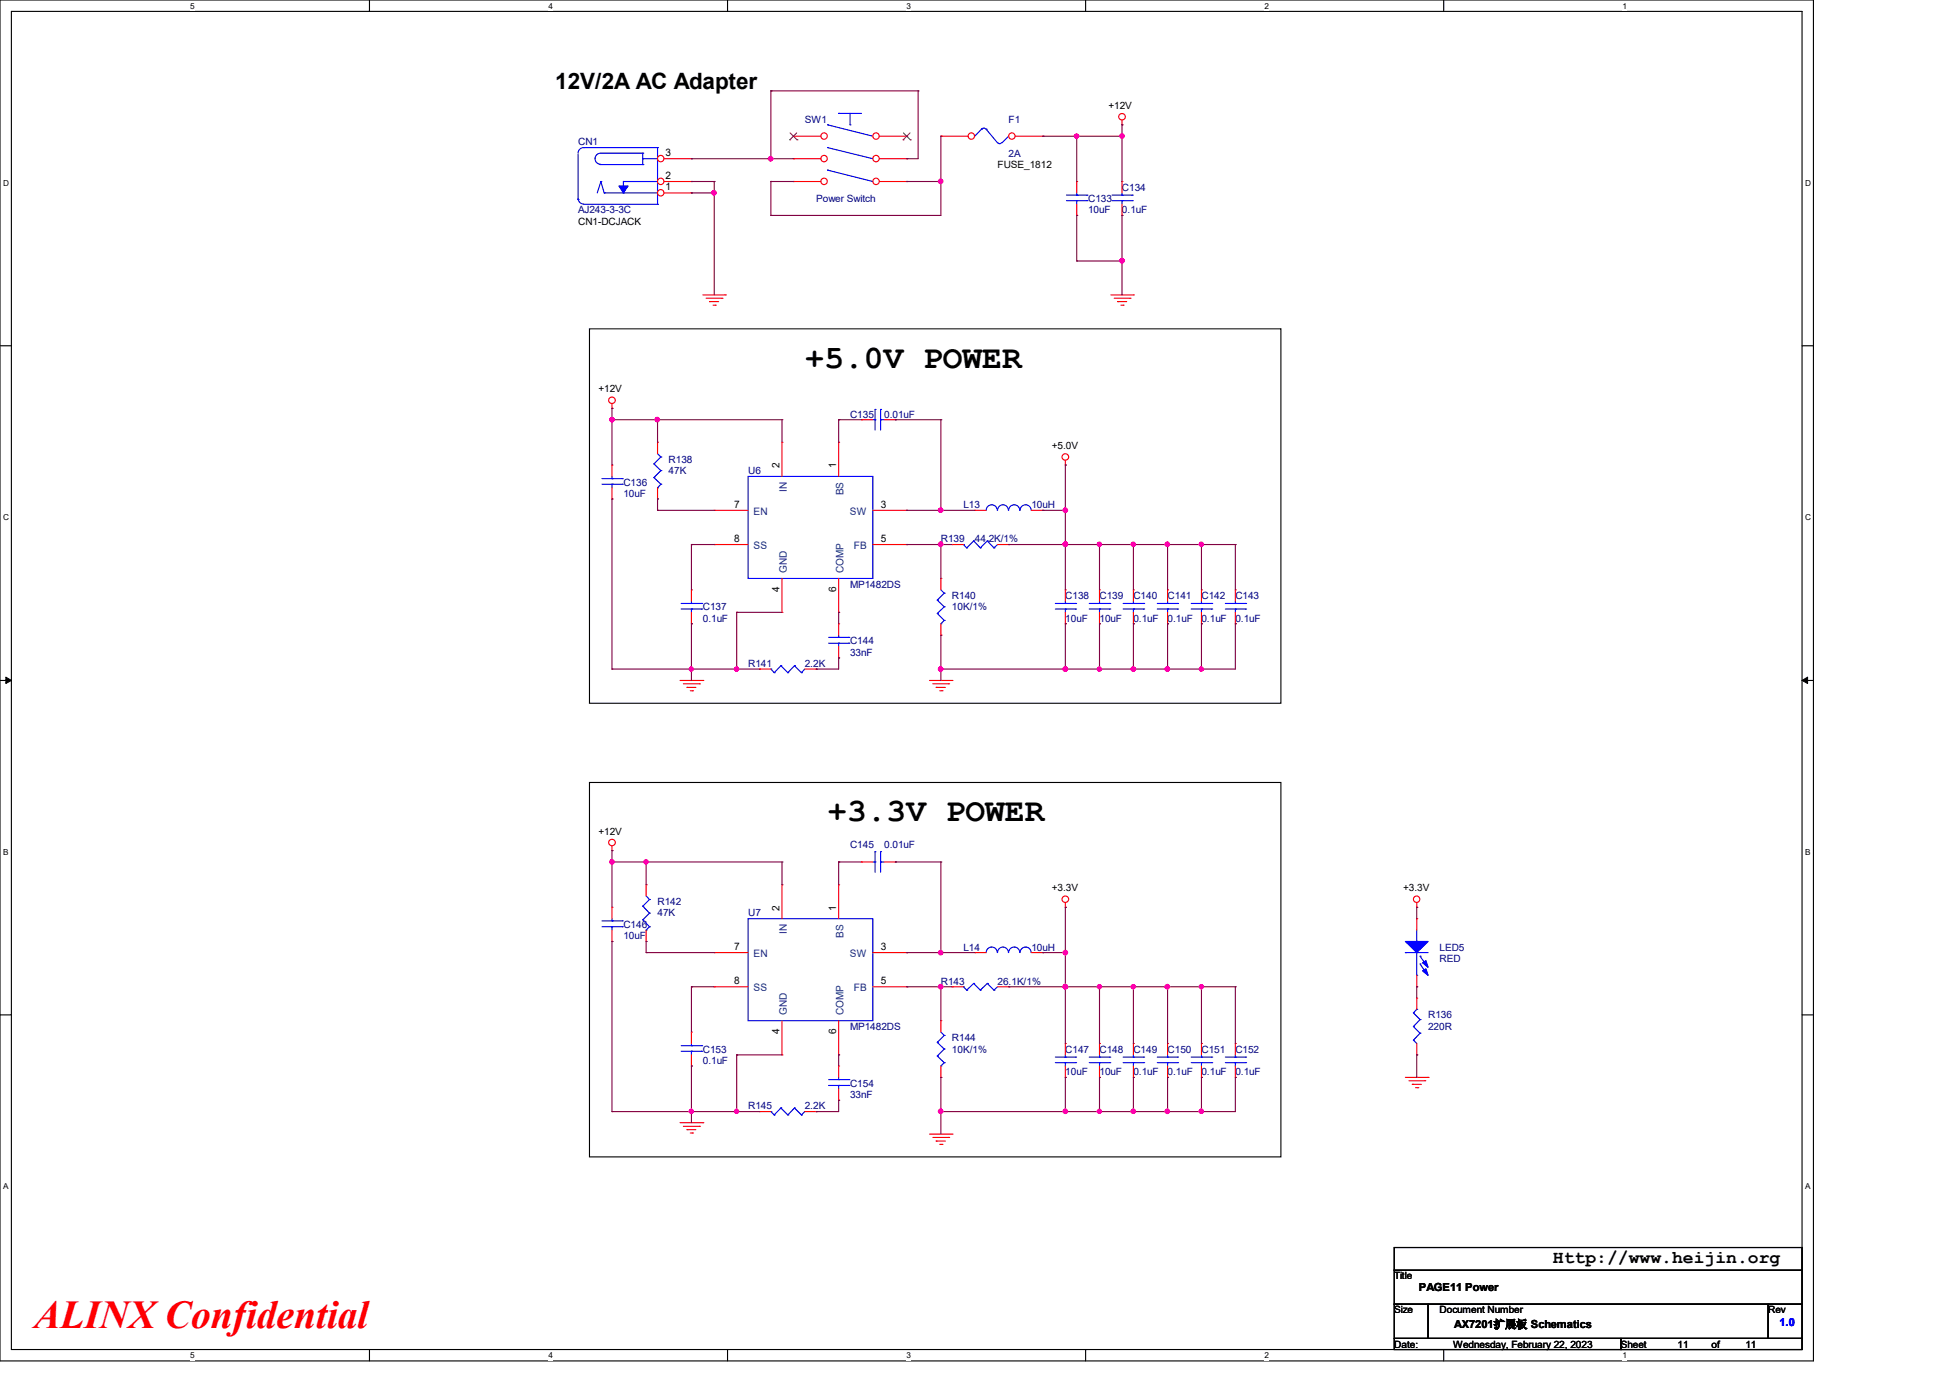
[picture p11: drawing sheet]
<svg xmlns="http://www.w3.org/2000/svg" width="297mm" height="210mm" viewBox="0 0 297 210" stroke-linecap="round" stroke-linejoin="round" font-family="sans-serif">
<path d="M0 0h276.4v207.3h-276.4zM1.7 1.7h272.9v203.8h-272.9z" fill="none" stroke="#000" stroke-width=".17"/>
<g fill="#fff">
<path d="M29 .2h.7v1.4h-.7z"/>
<path d="M29 205.7h.7v1.4h-.7z"/>
</g>
<path d="M56.3 0v1.7M56.3 205.5v1.8" fill="none" stroke="#000" stroke-width=".17"/>
<g fill="#fff">
<path d="M83.6 .2h.6v1.4h-.6z"/>
<path d="M83.6 205.7h.6v1.4h-.6z"/>
</g>
<path d="M110.9 0v1.7M110.9 205.5v1.8" fill="none" stroke="#000" stroke-width=".17"/>
<g fill="#fff">
<path d="M138.1 .2h.7v1.4h-.7z"/>
<path d="M138.1 205.7h.7v1.4h-.7z"/>
</g>
<path d="M165.4 0v1.7M165.4 205.5v1.8" fill="none" stroke="#000" stroke-width=".17"/>
<g fill="#fff">
<path d="M192.7 .2h.7v1.4h-.7z"/>
<path d="M192.7 205.7h.7v1.4h-.7z"/>
</g>
<path d="M220 0v1.7M220 205.5v1.8" fill="none" stroke="#000" stroke-width=".17"/>
<g fill="#fff">
<path d="M247.3 .2h.6v1.4h-.6z"/>
<path d="M247.3 205.7h.6v1.4h-.6z"/>
<path d="M.5 27.2h.9v1.4h-.9z"/>
<path d="M275.1 27.2h.9v1.4h-.9z"/>
<path d="M.5 78.1h.9v1.4h-.9z"/>
<path d="M275.1 78.1h.9v1.4h-.9z"/>
</g>
<path d="M0 52.7h1.7M274.6 52.7h1.8" fill="none" stroke="#000" stroke-width=".17"/>
<g fill="#fff">
<path d="M.5 129.1h.8v1.4h-.8z"/>
<path d="M275.1 129.1h.8v1.4h-.8z"/>
</g>
<path d="M0 103.6h1.7M274.6 103.6h1.8" fill="none" stroke="#000" stroke-width=".17"/>
<path d="M.9 103.1l.8 .5-.8 .5zM274.6 103.6l.9-.5v1z" fill="#000" stroke="#000" stroke-width=".15"/>
<g fill="#fff">
<path d="M.5 180h.8v1.4h-.8z"/>
<path d="M275.1 180h.8v1.4h-.8z"/>
</g>
<path d="M89.8 50.1h105.4v57h-105.4zM89.8 119.2h105.4v57h-105.4zM0 154.6h1.7M274.6 154.6h1.8M212.5 190h62.1v3.5h-62.1zM212.5 193.5h62.1v5.1h-62.1zM212.5 198.6h5.1v5.2h-5.1zM217.6 198.6h51.9v5.2h-51.9zM269.5 198.6h5.1v5.2h-5.1zM212.5 203.8h34.5v1.7h-34.5zM247 203.8h27.6v1.7h-27.6z" fill="none" stroke="#000" stroke-width=".17"/>
<g fill="none" stroke="#f00" stroke-width=".17">
<path d="M171 19h.1M171 18.3v.7M171 27.6h.1M171 32.8h.1M171 27.6v1.8M171 31.1v1.7M107.1 44.9h3.4M107.6 45.4h2.4M108.1 45.9h.1M108.1 45.9h1.4M108.7 46.5h.3M109 46.5h.1"/>
<path d="M110 45.4h.1M110.5 44.9h.1M169.3 44.9h3.4M169.8 45.4h2.4M170.3 45.9h.1M170.3 45.9h1.4M170.8 46.5h.4M171.2 46.5h.1M172.2 45.4h.1M172.7 44.9h.1M93.3 62.2h.1M93.3 61.5v.7"/>
<path d="M131.3 63.9h.1M131.3 63.9h1.7M134.7 63.9h1.7M136.4 63.9h.1M162.3 70.8h.1M162.3 70.1v.7M143.4 88.1h.1M143.4 96.7h.1M143.4 88.1v1.7M143.4 95v1.7M145.1 82.9h.1M145.1 82.9h1.7"/>
<path d="M152 82.9h1.7M153.7 82.9h.1M177.9 89.8h.1M177.9 95h.1M177.9 89.8v1.8M177.9 93.3v1.7M103.6 103.6h3.5M104.1 104.1h2.5M104.7 104.7h.1M104.7 104.7h1.3M105.2 105.2h.3M105.5 105.2h.1"/>
<path d="M106.6 104.1h.1M107.1 103.6h.1M141.6 103.6h3.5M142.2 104.1h2.4M142.7 104.7h.1M142.7 104.7h1.4M143.2 105.2h.4M143.6 105.2h.1M144.6 104.1h.1M145.1 103.6h.1M93.3 129.5h.1M93.3 128.9v.6"/>
<path d="M162.3 138.2h.1M162.3 137.5v.7M215.9 138.2h.1M215.9 139.9h.1M215.9 137.5v.7M215.9 139.9v1.7M105.4 157.2h.1M105.4 157.2v1.7M162.3 158.9h.1M162.3 158.9v1.8M188.3 158.9h.1M188.3 158.9v1.8"/>
<path d="M215.9 152h.1M215.9 150.3h.1M215.9 148.5v1.8M215.9 152v1.7M215.9 158.9v1.8M103.6 171h3.5M104.1 171.5h2.5M104.7 172h.1M104.7 172h1.3M105.2 172.6h.3M105.4 162.3h.1M105.4 160.7v1.6"/>
<path d="M105.5 172.6h.1M106.6 171.5h.1M107.1 171h.1M115.7 169.3h.1M115.7 169.3h1.8M122.6 169.3h1.8M124.4 169.3h.1M127.8 162.3h.1M127.8 167.6h.1M127.8 162.3v1.8M127.8 165.8v1.8M141.6 172.7h3.5"/>
<path d="M142.2 173.2h2.4M142.7 173.8h.1M142.7 173.8h1.4M143.2 174.3h.4M143.6 174.3h.1M144.6 173.2h.1M145.1 172.7h.1M162.3 164.1h.1M162.3 162.3v1.8M188.3 164.1h.1M188.3 162.3v1.8M214.2 164.1h3.4"/>
<path d="M214.7 164.6h2.4M215.2 165.1h.1M215.2 165.1h1.4M215.7 165.7h.4M215.9 160.7h.1M216.1 165.7h.1M217.1 164.6h.1M217.6 164.1h.1"/>
<circle cx="171" cy="17.8" r=".5"/>
<circle cx="93.3" cy="61" r=".5"/>
<circle cx="162.4" cy="69.6" r=".5"/>
<circle cx="93.3" cy="128.3" r=".5"/>
<circle cx="162.4" cy="136.9" r=".5"/>
<circle cx="215.9" cy="136.9" r=".49"/>
</g>
<g fill="none" stroke="#00f" stroke-width=".17">
<path d="M126.1 19h.1M126.1 19l6.9 1.7M127.8 17.3h.1M127.8 17.3h3.5M129.5 19h.1M129.5 17.3v1.7M126.1 25.9h.1M126.1 22.5h.1M126.1 25.9l6.9 1.7M126.1 22.5l6.9 1.7M169.5 30.6h3.1M169.5 29.7h3.1"/>
<path d="M171 29.7h.1M171 30.6h.1M171 29.4v.3M171 30.6v.5M172.6 30.6h.1M172.6 29.7h.1M133 63.9h.3M133.3 63.9h.1M133.3 62.4h.1M133.3 62.4v3.1M134.2 62.4h.1M134.2 63.9h.1"/>
<path d="M134.2 63.9h.5M134.2 62.4v3.1M142.8 91.4h.1M142.8 93.4h.1M142.8 91.4l1.1 1M142.8 93.4l1.1 1.1M143.4 95h.1M143.4 89.8l.5 .5M143.9 90.3h.1M143.9 92.4h.1M143.9 94.5h.1M143.9 90.3l-1.1 1.1"/>
<path d="M143.9 92.4l-1.1 1M143.9 94.5l-.5 .5M146.8 82.9h.1M146.8 82.9l.5 .5M147.3 83.4h.1M148.4 82.4h.1M148.4 82.4l1 1M148.4 82.4l-1.1 1M149.4 83.4h.1M150.5 82.4h.1M150.5 82.4l1 1M150.5 82.4l-1.1 1"/>
<path d="M151.5 83.4h.1M152 82.9l-.5 .5M176.4 92.8h3.1M176.4 91.9h3.1M177.9 91.9h.1M177.9 92.8h.1M177.9 91.6v.3M177.9 92.8v.5M179.5 92.8h.1M179.5 91.9h.1M103.8 159.3h3.1M105.4 159.3h.1"/>
<path d="M105.4 158.9v.4M106.9 159.3h.1M214.2 145.1h.1M214.2 145.1h3.4M215.4 158.4h.1M215.4 156.3h.1M215.4 154.3h.1M215.4 158.4l.5 .5M215.4 156.3l1 1.1M215.4 154.3l1 1M215.9 153.7h.1M215.9 143.4h.1"/>
<path d="M215.9 148.5h.1M215.9 153.7l-.5 .6M215.9 141.6v1.8M215.9 145.1v3.4M216.4 157.4h.1M216.4 155.3h.1M216.4 145.6h.1M216.4 146.8h.1M216.4 157.4l-1 1M216.4 155.3l-1 1M216.4 145.6l1.1 1.6M216.4 146.8l1.1 1.6"/>
<path d="M103.8 160.1h3.1M105.4 160.1h.1M105.4 160.1v.6M106.9 160.1h.1M117.5 169.3h.1M117.5 169.3l.5 .5M118 169.8h.1M119 168.7h.1M119 168.7l1.1 1.1M119 168.7l-1 1.1M120.1 169.8h.1M121.1 168.7h.1"/>
<path d="M121.1 168.7l1 1.1M121.1 168.7l-1 1.1M122.1 169.8h.1M122.6 169.3l-.5 .5M126.3 165.3h3.1M126.3 164.4h3.1M127.8 164.4h.1M127.8 165.3h.1M127.8 164.1v.3M127.8 165.3v.5M129.4 165.3h.1M129.4 164.4h.1"/>
<path d="M160.8 161.8h3.1M160.8 161h3.1M162.3 161h.1M162.3 161.8h.1M162.3 160.7v.3M162.3 161.8v.5M163.9 161.8h.1M163.9 161h.1M186.7 161.8h3.1M186.7 161h3.1M188.3 161h.1M188.3 161.8h.1"/>
<path d="M188.3 160.7v.3M188.3 161.8v.5M189.8 161.8h.1M189.8 161h.1"/>
</g>
<g fill="#00f" stroke="#00f" stroke-width=".17">
<path d="M214.2 143.4h3.4l-1.7 1.7z"/>
<path d="M216.8 146.6l.5-.3 .3 1z"/>
<path d="M216.8 147.9l.5-.4 .3 1z"/>
</g>
<circle cx="133.5" cy="20.7" r=".49" fill="#fff" stroke="#f00" stroke-width=".17"/>
<path d="M134 20.7h4.2M138.2 20.7h.1" fill="none" stroke="#f00" stroke-width=".17"/>
<path d="M137.6 21.3h.1M137.7 20.2l1 1.1M138.7 20.2l-1.1 1.1M138.7 21.3h.1" fill="none" stroke="#804000" stroke-width=".15"/>
<circle cx="125.6" cy="20.7" r=".49" fill="#fff" stroke="#f00" stroke-width=".17"/>
<path d="M120.9 20.7h.1M120.9 20.7h4.2" fill="none" stroke="#f00" stroke-width=".17"/>
<path d="M120.4 21.3h.1M120.4 20.2l1.1 1.1M121.4 20.2l-1 1.1M121.5 21.3h.1" fill="none" stroke="#804000" stroke-width=".15"/>
<circle cx="133.5" cy="24.2" r=".49" fill="#fff" stroke="#f00" stroke-width=".17"/>
<path d="M134 24.2h4.2M138.2 24.2h.1" fill="none" stroke="#f00" stroke-width=".17"/>
<circle cx="133.5" cy="27.6" r=".49" fill="#fff" stroke="#f00" stroke-width=".17"/>
<path d="M134 27.6h4.2M138.2 27.6h.1" fill="none" stroke="#f00" stroke-width=".17"/>
<circle cx="125.6" cy="24.2" r=".49" fill="#fff" stroke="#f00" stroke-width=".17"/>
<path d="M120.9 24.2h.1M120.9 24.2h4.2" fill="none" stroke="#f00" stroke-width=".17"/>
<circle cx="125.6" cy="27.6" r=".49" fill="#fff" stroke="#f00" stroke-width=".17"/>
<g fill="none" stroke="#f00" stroke-width=".17">
<path d="M120.9 27.6h.1M120.9 27.6h4.2M164.1 27.6h.1M164.1 32.8h.1M164.1 27.6v1.8M164.1 31.1v1.7M108.8 77.7h.1M108.8 77.7h5.2M119.2 67.4h.1M119.2 67.4v5.2M127.8 67.4h.1M127.8 67.4v5.2"/>
<path d="M133 77.7h5.2M138.2 77.7h.1M148.5 77.7h.1M148.5 77.7h1.8M157.2 77.7h1.7M158.9 77.7h.1M105.4 89.8h.1M105.4 95h.1M105.4 89.8v1.8M105.4 93.3v1.7M108.8 82.9h.1M108.8 82.9h5.2"/>
<path d="M119.2 93.3h.1M119.2 88.1v5.2M127.8 93.3h.1M127.8 95h.1M127.8 88.1v5.2M127.8 95v1.7M127.8 98.5v1.7M133 82.9h5.2M138.2 82.9h.1M162.3 89.8h.1M162.3 95h.1M162.3 89.8v1.8"/>
<path d="M162.3 93.3v1.7M167.6 89.8h.1M167.6 95h.1M167.6 89.8v1.8M167.6 93.3v1.7M172.7 89.8h.1M172.7 95h.1M172.7 89.8v1.8M172.7 93.3v1.7M183.1 89.8h.1M183.1 95h.1M183.1 89.8v1.8"/>
<path d="M183.1 93.3v1.7M188.3 89.8h.1M188.3 95h.1M188.3 89.8v1.8M188.3 93.3v1.7M115.7 101.9h.1M115.7 101.9h1.8M122.6 101.9h1.8M124.4 101.9h.1M127.8 100.2h.1M98.5 134.7h.1M98.5 134.7v1.7"/>
<path d="M119.2 134.7h.1M119.2 134.7v5.2M127.8 134.7h.1M127.8 134.7v5.2M131.3 131.3h.1M131.3 131.3h1.7M134.7 131.3h1.7M136.4 131.3h.1M98.5 143.4h.1M98.5 141.6v1.8M108.8 145.1h.1M108.8 150.3h.1"/>
<path d="M108.8 150.3h5.2M108.8 145.1h5.2M119.2 155.4v5.3M127.8 155.4v5.3M133 150.3h5.2M133 145.1h5.2M138.2 145.1h.1M138.2 150.3h.1M143.4 155.4h.1M143.4 155.4v1.8M145.1 150.3h.1M145.1 150.3h1.7"/>
<path d="M148.5 145.1h.1M148.5 145.1h1.8M152 150.3h1.7M153.7 150.3h.1M157.2 145.1h1.7M158.9 145.1h.1M167.6 158.9h.1M167.6 158.9v1.8M183.1 158.9h.1M183.1 158.9v1.8M119.2 160.7h.1M127.8 160.7h.1"/>
<path d="M143.4 164.1h.1M143.4 162.3v1.8M167.6 164.1h.1M167.6 162.3v1.8M183.1 164.1h.1M183.1 162.3v1.8"/>
</g>
<g fill="none" stroke="#00f" stroke-width=".17">
<path d="M88.1 30.4h.1M88.1 23.5v6.9M88.1 30.2a.85 .85 0 0 0 .9 .9M88.9 22.5a.83 .83 0 0 0-.8 .8M88.9 22.5h.1M88.9 31.1h11.3M88.9 22.5h11.3M91.4 25.1h6.6M91.6 27.6h.1M91.6 27.6l-.6 1.8M91.6 27.6l.5 1.8M92.1 29.4h.1"/>
<path d="M92.1 29.4h8.1M95 27.6h.1M95 29.4h.1M95 27.6h5.2M95 27.6v1.8M98 23.3h-6.4a.85 .85 0 0 0-.9 .9 .85 .85 0 0 0 .9 .8M98 23.3h.1M98 25.1h.1M98 24.2h.1M98 23.3v1.8M98 24.2h2.2M100.2 29.4h.1"/>
<path d="M100.2 31.1h.1M100.2 22.5h.1M100.2 22.5v8.6M162.5 30.6h3.2M162.5 29.7h3.2M164.1 29.7h.1M164.1 30.6h.1M164.1 29.4v.3M164.1 30.6v.5M165.7 30.6h.1M165.7 29.7h.1M114 72.6h19v15.5h-19z"/>
<path d="M150.3 77.7a.85 .85 0 0 1 .8-.8 .85 .85 0 0 1 .9 .8M152 77.7a.83 .83 0 0 1 .8-.8 .83 .83 0 0 1 .9 .8M153.7 77.7a.85 .85 0 0 1 .9-.8 .85 .85 0 0 1 .8 .8M155.4 77.7a.85 .85 0 0 1 .9-.8 .85 .85 0 0 1 .8 .8M103.8 92.8h3.1M103.8 91.9h3.1M105.4 91.9h.1M105.4 92.8h.1M105.4 91.6v.3M105.4 92.8v.5M106.9 92.8h.1M106.9 91.9h.1"/>
<path d="M126.3 98h3.1M126.3 97.1h3.1M127.8 97.1h.1M127.8 98h.1M127.8 96.7v.4M127.8 98v.5M129.4 98h.1M129.4 97.1h.1M160.8 92.8h3.1M160.8 91.9h3.1M162.3 91.9h.1M162.3 92.8h.1"/>
<path d="M162.3 91.6v.3M162.3 92.8v.5M163.9 92.8h.1M163.9 91.9h.1M166 92.8h3.1M166 91.9h3.1M167.6 91.9h.1M167.6 92.8h.1M167.6 91.6v.3M167.6 92.8v.5M169.1 92.8h.1M169.1 91.9h.1"/>
<path d="M171.2 92.8h3.1M171.2 91.9h3.1M172.7 91.9h.1M172.7 92.8h.1M172.7 91.6v.3M172.7 92.8v.5M174.3 92.8h.1M174.3 91.9h.1M181.5 92.8h3.2M181.5 91.9h3.2M183.1 91.9h.1M183.1 92.8h.1"/>
<path d="M183.1 91.6v.3M183.1 92.8v.5M184.7 92.8h.1M184.7 91.9h.1M186.7 92.8h3.1M186.7 91.9h3.1M188.3 91.9h.1M188.3 92.8h.1M188.3 91.6v.3M188.3 92.8v.5M189.8 92.8h.1M189.8 91.9h.1"/>
<path d="M117.5 101.9h.1M117.5 101.9l.5 .5M118 102.4h.1M119 101.4h.1M119 101.4l1.1 1M119 101.4l-1 1M120.1 102.4h.1M121.1 101.4h.1M121.1 101.4l1 1M121.1 101.4l-1 1M122.1 102.4h.1M122.6 101.9l-.5 .5"/>
<path d="M98 138h.1M98 138l1 1.1M98.5 136.4l.5 .6M99 137h.1M99 139.1h.1M99 137l-1 1M99 139.1l-1 1M114 139.9h19v15.5h-19zM133 131.3h.3M133.3 131.3h.1M133.3 129.7h.1M133.3 129.7v3.1"/>
<path d="M134.2 129.7h.1M134.2 131.3h.1M134.2 131.3h.5M134.2 129.7v3.1M98 140.1h.1M98 140.1l1 1M98.5 141.6h.1M99 141.1h.1M99 141.1l-.5 .5M142.8 158.7h.1M142.8 158.7l1.1 1.1M143.4 157.2l.5 .5"/>
<path d="M143.9 157.7h.1M143.9 159.8h.1M143.9 157.7l-1.1 1M143.9 159.8l-1.1 1M146.8 150.3h.1M146.8 150.3l.5 .5M147.3 150.8h.1M148.4 149.8h.1M148.4 149.8l1 1M148.4 149.8l-1.1 1M149.4 150.8h.1M150.3 145.1a.85 .85 0 0 1 .8-.9 .85 .85 0 0 1 .9 .9"/>
<path d="M150.5 149.8h.1M150.5 149.8l1 1M150.5 149.8l-1.1 1M151.5 150.8h.1M152 145.1a.83 .83 0 0 1 .8-.9 .83 .83 0 0 1 .9 .9M152 150.3l-.5 .5M153.7 145.1a.85 .85 0 0 1 .9-.9 .85 .85 0 0 1 .8 .9M155.4 145.1a.85 .85 0 0 1 .9-.9 .85 .85 0 0 1 .8 .9M142.8 160.8h.1M142.8 160.8l1.1 1M143.4 162.3h.1M143.9 161.8h.1"/>
<path d="M143.9 161.8l-.5 .5M166 161.8h3.1M166 161h3.1M167.6 161h.1M167.6 161.8h.1M167.6 160.7v.3M167.6 161.8v.5M169.1 161.8h.1M169.1 161h.1M181.5 161.8h3.2M181.5 161h3.2M183.1 161h.1"/>
<path d="M183.1 161.8h.1M183.1 160.7v.3M183.1 161.8v.5M184.7 161.8h.1M184.7 161h.1"/>
</g>
<path d="M94.3 28.3h1.4l-.7 1.1z" fill-rule="evenodd" fill="#00f" stroke="#00f" stroke-width=".17"/>
<circle cx="100.7" cy="29.4" r=".49" fill="#fff" stroke="#f00" stroke-width=".17"/>
<path d="M101.2 29.4h4.2M105.4 29.4h.1" fill="none" stroke="#f00" stroke-width=".17"/>
<circle cx="100.7" cy="24.2" r=".49" fill="#fff" stroke="#f00" stroke-width=".17"/>
<path d="M101.2 24.2h4.2M105.4 24.2h.1" fill="none" stroke="#f00" stroke-width=".17"/>
<circle cx="100.7" cy="27.6" r=".49" fill="#fff" stroke="#f00" stroke-width=".17"/>
<g fill="none" stroke="#f00" stroke-width=".17">
<path d="M101.2 27.6h4.2M105.4 27.6h.1M93.3 70.8h.1M93.3 76h.1M93.3 70.8v1.8M93.3 74.3v1.7M93.3 138.2h.1M93.3 138.2v1.7M93.3 143.4h.1M93.3 141.6v1.8M172.7 158.9h.1M172.7 158.9v1.8"/>
<path d="M172.7 164.1h.1M172.7 162.3v1.8"/>
</g>
<g fill="none" stroke="#00f" stroke-width=".17">
<path d="M149.5 19.7l.4-.2 .4 .2M149.6 19.7h.1M149.6 19.7l-1.1 1M150.3 19.7h.1M150.3 19.7l1.7 2.1M152.6 21.7l-.2 .2-.3-.2M153.7 20.7h.1M153.7 20.7l-1 1.1M91.7 73.7h3.1M91.7 72.9h3.1M93.3 72.9h.1M93.3 73.7h.1"/>
<path d="M93.3 72.6v.3M93.3 73.7v.6M94.8 73.7h.1M94.8 72.9h.1M93.3 139.9v.4M91.7 141.1h3.1M91.7 140.3h3.1M93.3 140.3h.1M93.3 141.1h.1M93.3 141.1v.5M94.8 141.1h.1M94.8 140.3h.1"/>
<path d="M171.2 161.8h3.1M171.2 161h3.1M172.7 161h.1M172.7 161.8h.1M172.7 160.7v.3M172.7 161.8v.5M174.3 161.8h.1M174.3 161h.1"/>
</g>
<circle cx="148" cy="20.7" r=".49" fill="#fff" stroke="#f00" stroke-width=".17"/>
<path d="M143.4 20.7h.1M143.4 20.7h4.1" fill="none" stroke="#f00" stroke-width=".17"/>
<circle cx="154.2" cy="20.7" r=".49" fill="#fff" stroke="#f00" stroke-width=".17"/>
<path d="M154.7 20.7h4.2M158.9 20.7h.1M100.2 67.4h.1M100.2 76h.1M100.2 67.4v1.7M100.2 74.3v1.7M177.9 158.9h.1M177.9 158.9v1.8M177.9 164.1h.1M177.9 162.3v1.8" fill="none" stroke="#f00" stroke-width=".17"/>
<g fill="none" stroke="#00f" stroke-width=".17">
<path d="M99.7 70.7h.1M99.7 72.7h.1M99.7 70.7l1 1M99.7 72.7l1 1M100.2 74.3h.1M100.2 69.1l.5 .5M100.7 69.6h.1M100.7 71.7h.1M100.7 73.7h.1M100.7 69.6l-1 1.1M100.7 71.7l-1 1M100.7 73.7l-.5 .6"/>
<path d="M176.4 161.8h3.1M176.4 161h3.1M177.9 161h.1M177.9 161.8h.1M177.9 160.7v.3M177.9 161.8v.5M179.5 161.8h.1M179.5 161h.1"/>
</g>
<g fill="none" stroke="#800040" stroke-width=".17">
<path d="M117.5 13.8h.1M117.5 13.8h22.4M117.5 13.8v10.4M139.9 13.8h.1M139.9 13.8v10.4h-1.7M171 19h.1M171 19v8.6M105.4 29.4h.1M105.4 27.6h.1M105.4 24.2h.1M105.4 24.2h15.5M105.4 29.4h3.4"/>
<path d="M105.4 27.6h3.4M108.8 27.6h.1M108.8 29.4h.1M108.8 27.6v17.3M117.5 24.2h.1M117.5 27.6h.1M117.5 32.8h.1M117.5 27.6h3.4M117.5 27.6v5.2M138.2 24.2h.1M138.2 27.6h.1M138.2 27.6h5.2"/>
<path d="M143.4 27.6h.1M143.4 20.7h.1M143.4 20.7v12.1h-25.9M158.9 20.7h.1M158.9 20.7h12.1M164.1 20.7h.1M164.1 32.8h.1M164.1 39.8h.1M164.1 20.7v6.9M164.1 32.8v7M164.1 39.8h6.9M171 39.8h.1"/>
<path d="M171 20.7h.1M171 32.8h.1M171 32.8v12.1M93.3 62.2h.1M93.3 63.9h.1M93.3 76h.1M93.3 62.2v8.6M93.3 76v25.9M93.3 63.9h25.9M100.2 63.9h.1M100.2 76h.1M100.2 77.7h.1"/>
<path d="M100.2 77.7h8.6M100.2 63.9v3.5M100.2 76v1.7M119.2 63.9h.1M119.2 63.9v3.5M127.8 63.9h.1M127.8 63.9v3.5M127.8 63.9h3.5M136.4 63.9h.1M136.4 63.9h7M138.2 77.7h.1M138.2 77.7h10.3"/>
<path d="M143.4 77.7h.1M143.4 63.9h.1M143.4 63.9v13.8M158.9 77.7h.1M158.9 77.7h3.4M162.3 77.7h.1M162.3 70.8h.1M162.3 70.8v19M105.4 95h.1M105.4 82.9h.1M105.4 82.9v6.9M105.4 95v8.6"/>
<path d="M105.4 82.9h3.4M112.3 93.3h.1M112.3 93.3v8.6M112.3 93.3h6.9M127.8 93.3h.1M127.8 93.3v1.7M138.2 82.9h.1M138.2 82.9h6.9M143.4 96.7h.1M143.4 82.9h.1M143.4 82.9v5.2M143.4 96.7v6.9"/>
<path d="M153.7 82.9h.1M153.7 82.9h34.6M162.3 82.9h.1M162.3 95h.1M162.3 95v6.9M167.6 82.9h.1M167.6 95h.1M167.6 82.9v6.9M167.6 95v6.9M172.7 82.9h.1M172.7 95h.1M172.7 82.9v6.9"/>
<path d="M172.7 95v6.9M177.9 82.9h.1M177.9 95h.1M177.9 82.9v6.9M177.9 95v6.9M183.1 82.9h.1M183.1 95h.1M183.1 82.9v6.9M183.1 95v6.9M188.3 82.9h.1M188.3 95h.1M188.3 82.9v6.9"/>
<path d="M188.3 95v6.9h-44.9M93.3 101.9h.1M93.3 101.9h22.4M105.4 101.9h.1M112.3 101.9h.1M124.4 101.9h.1M127.8 100.2h.1M127.8 100.2v1.7h-3.4M143.4 101.9h.1M162.3 101.9h.1M167.6 101.9h.1M172.7 101.9h.1"/>
<path d="M177.9 101.9h.1M183.1 101.9h.1M93.3 131.3h.1M93.3 129.5h.1M93.3 131.3h25.9M93.3 129.5v8.7M98.5 131.3h.1M98.5 131.3v3.4M119.2 131.3h.1M119.2 131.3v3.4M127.8 131.3h.1M127.8 131.3v3.4"/>
<path d="M127.8 131.3h3.5M136.4 131.3h.1M136.4 131.3h7M143.4 131.3h.1M143.4 131.3v13.8M162.3 138.2h.1M162.3 138.2v20.7M215.9 138.2h.1M215.9 138.2v1.7M93.3 143.4h.1M93.3 143.4v25.9M98.5 143.4h.1"/>
<path d="M98.5 145.1h.1M98.5 145.1h10.3M98.5 143.4v1.7M105.4 150.3h.1M105.4 150.3h3.4M105.4 150.3v6.9M138.2 145.1h.1M138.2 150.3h.1M138.2 150.3h6.9M138.2 145.1h10.3M143.4 150.3h.1M143.4 145.1h.1"/>
<path d="M143.4 150.3v5.1M153.7 150.3h.1M153.7 150.3h34.6M158.9 145.1h.1M158.9 145.1h3.4M162.3 145.1h.1M162.3 150.3h.1M167.6 150.3h.1M167.6 150.3v8.6M172.7 150.3h.1M172.7 150.3v8.6M177.9 150.3h.1"/>
<path d="M177.9 150.3v8.6M183.1 150.3h.1M183.1 150.3v8.6M188.3 150.3h.1M188.3 150.3v8.6M215.9 150.3h.1M215.9 150.3v1.7M93.3 169.3h.1M93.3 169.3h22.4M105.4 162.3h.1M105.4 169.3h.1M105.4 162.3v8.7"/>
<path d="M112.3 160.7h.1M112.3 169.3h.1M112.3 160.7h6.9M112.3 160.7v8.6M124.4 169.3h.1M127.8 167.6h.1M127.8 160.7h.1M127.8 160.7v1.6M127.8 167.6v1.7h-3.4M143.4 164.1h.1M143.4 169.3h.1M143.4 164.1v8.6"/>
<path d="M162.3 169.3h.1M162.3 164.1h.1M162.3 164.1v5.2M167.6 169.3h.1M167.6 164.1h.1M167.6 164.1v5.2M172.7 169.3h.1M172.7 164.1h.1M172.7 164.1v5.2M177.9 169.3h.1M177.9 164.1h.1M177.9 164.1v5.2"/>
<path d="M183.1 169.3h.1M183.1 164.1h.1M183.1 164.1v5.2M188.3 164.1h.1M188.3 164.1v5.2h-44.9M215.9 160.7h.1M215.9 160.7v3.4"/>
</g>
<g fill="#f0f" stroke="#f0f" stroke-width=".17">
<circle cx="167.5" cy="150.3" r=".32"/>
<circle cx="93.3" cy="131.3" r=".34"/>
<circle cx="183.1" cy="169.2" r=".32"/>
<circle cx="177.9" cy="169.2" r=".34"/>
<circle cx="143.3" cy="150.3" r=".34"/>
<circle cx="162.3" cy="169.2" r=".34"/>
<circle cx="172.7" cy="169.2" r=".32"/>
<circle cx="105.3" cy="169.2" r=".32"/>
<circle cx="162.3" cy="150.3" r=".34"/>
<circle cx="162.3" cy="145.1" r=".34"/>
<circle cx="167.5" cy="169.2" r=".32"/>
<circle cx="112.2" cy="169.2" r=".32"/>
<circle cx="98.4" cy="131.3" r=".32"/>
<circle cx="183.1" cy="150.3" r=".32"/>
<circle cx="143.3" cy="145.1" r=".34"/>
<circle cx="172.7" cy="150.3" r=".32"/>
<circle cx="183.1" cy="101.9" r=".32"/>
<circle cx="162.3" cy="82.9" r=".34"/>
<circle cx="172.7" cy="101.9" r=".32"/>
<circle cx="167.5" cy="101.9" r=".32"/>
<circle cx="167.5" cy="82.9" r=".32"/>
<circle cx="177.9" cy="82.9" r=".34"/>
<circle cx="177.9" cy="101.9" r=".34"/>
<circle cx="183.1" cy="82.9" r=".32"/>
<circle cx="100.2" cy="63.9" r=".34"/>
<circle cx="143.3" cy="82.9" r=".34"/>
<circle cx="162.3" cy="77.7" r=".34"/>
<circle cx="105.3" cy="101.9" r=".32"/>
<circle cx="162.3" cy="101.9" r=".34"/>
<circle cx="143.3" cy="101.9" r=".34"/>
<circle cx="112.2" cy="101.9" r=".32"/>
<circle cx="143.3" cy="77.7" r=".34"/>
<circle cx="172.7" cy="82.9" r=".32"/>
<circle cx="93.3" cy="63.9" r=".34"/>
<circle cx="143.3" cy="169.2" r=".34"/>
<circle cx="177.9" cy="150.3" r=".34"/>
<circle cx="171" cy="20.7" r=".34"/>
<circle cx="108.8" cy="29.4" r=".34"/>
<circle cx="117.4" cy="24.2" r=".34"/>
<circle cx="143.3" cy="27.6" r=".34"/>
<circle cx="164.1" cy="20.7" r=".32"/>
<circle cx="171" cy="39.7" r=".34"/>
</g>
<text font-size="6" fill="#f00" x="5.2" y="202.3">ALINX Confidential</text>
<g font-size="5">
<text x="122.6" y="56">+5.0V POWER</text>
<text x="126.1" y="125.1">+3.3V POWER</text>
</g>
<text font-size="3.4" x="84.6" y="13.5">12V/2A AC Adapter</text>
<text font-size="2.8" x="236.6" y="192.3">Http://www.heijin.org</text>
<g font-size="1.7">
<text x="216.2" y="196.6">PAGE11 Power</text>
<text x="221.6" y="202.3">AX7201扩展板 Schematics</text>
</g>
<text font-size="1.7" fill="#00f" x="271.2" y="201.9">1.0</text>
<g font-size="1.6">
<text x="101.4" y="23.8">3</text>
<text x="101.4" y="29">1</text>
<text x="101.4" y="27.3">2</text>
<text x="118.8" y="71.3" transform="rotate(-90 118.8 71.3)">2</text>
<text x="127.4" y="71.3" transform="rotate(-90 127.4 71.3)">1</text>
<text x="111.9" y="77.3">7</text>
<text x="134.2" y="77.3">3</text>
<text x="111.9" y="82.5">8</text>
<text x="134.2" y="82.5">5</text>
<text x="118.8" y="90.2" transform="rotate(-90 118.8 90.2)">4</text>
<text x="127.4" y="90.2" transform="rotate(-90 127.4 90.2)">6</text>
<text x="118.8" y="138.7" transform="rotate(-90 118.8 138.7)">2</text>
<text x="127.4" y="138.7" transform="rotate(-90 127.4 138.7)">1</text>
<text x="111.9" y="144.7">7</text>
<text x="111.9" y="149.9">8</text>
<text x="134.2" y="144.7">3</text>
<text x="134.2" y="149.9">5</text>
<text x="118.8" y="157.5" transform="rotate(-90 118.8 157.5)">4</text>
<text x="127.4" y="157.5" transform="rotate(-90 127.4 157.5)">6</text>
</g>
<g font-size="1.6" fill="#004080">
<text x="119.9" y="74.9" transform="rotate(-90 119.9 74.9)">IN</text>
<text x="128.6" y="75.4" transform="rotate(-90 128.6 75.4)">BS</text>
<text x="114.8" y="78.4">EN</text>
<text x="114.8" y="83.6">SS</text>
<text x="129.5" y="78.4">SW</text>
<text x="130.1" y="83.6">FB</text>
<text x="119.9" y="87.2" transform="rotate(-90 119.9 87.2)">GND</text>
<text x="128.6" y="87.2" transform="rotate(-90 128.6 87.2)">COMP</text>
<text x="119.9" y="142.3" transform="rotate(-90 119.9 142.3)">IN</text>
<text x="128.6" y="142.8" transform="rotate(-90 128.6 142.8)">BS</text>
<text x="114.8" y="145.8">EN</text>
<text x="129.5" y="145.8">SW</text>
<text x="114.8" y="151">SS</text>
<text x="119.9" y="154.6" transform="rotate(-90 119.9 154.6)">GND</text>
<text x="128.6" y="154.6" transform="rotate(-90 128.6 154.6)">COMP</text>
<text x="130.1" y="151">FB</text>
</g>
<g font-size="1.5">
<text x="168.9" y="16.6">+12V</text>
<text x="152" y="25.6">FUSE_1812</text>
<text x="88.1" y="34.2">CN1-DCJACK</text>
<text x="91.2" y="59.8">+12V</text>
<text x="160.3" y="68.4">+5.0V</text>
<text x="91.2" y="127.1">+12V</text>
<text x="160.3" y="135.8">+3.3V</text>
<text x="213.8" y="135.8">+3.3V</text>
<text x="212.5" y="194.9">Title</text>
<text x="212.5" y="200">Size</text>
<text x="219.4" y="200">Document Number</text>
<text x="269.4" y="200">Rev</text>
<text x="212.5" y="205.2">Date:</text>
<text x="221.4" y="205.2">Wednesday, February 22, 2023</text>
<text x="247" y="205.2">Sheet</text>
<text x="255.6" y="205.2">11</text>
<text x="260.8" y="205.2">of</text>
<text x="266" y="205.2">11</text>
</g>
<g font-size="1.5" fill="#000080">
<text x="88.1" y="22.1">CN1</text>
<text x="122.6" y="18.7">SW1</text>
<text x="153.7" y="18.7">F1</text>
<text x="153.7" y="23.9">2A</text>
<text x="171" y="29">C134</text>
<text x="88.1" y="32.5">AJ243-3-3C</text>
<text x="124.4" y="30.8">Power Switch</text>
<text x="165.8" y="30.8">C133</text>
<text x="165.8" y="32.5">10uF</text>
<text x="171" y="32.5">0.1uF</text>
<text x="129.5" y="63.6">C135</text>
<text x="134.7" y="63.6">0.01uF</text>
<text x="101.9" y="70.5">R138</text>
<text x="95" y="74">C136</text>
<text x="95" y="75.7">10uF</text>
<text x="101.9" y="72.2">47K</text>
<text x="114" y="72.2">U6</text>
<text x="146.8" y="77.4">L13</text>
<text x="157.2" y="77.4">10uH</text>
<text x="143.4" y="82.6">R139</text>
<text x="148.6" y="82.6">44.2K/1%</text>
<text x="129.5" y="89.5">MP1482DS</text>
<text x="107.1" y="93">C137</text>
<text x="107.1" y="94.7">0.1uF</text>
<text x="145.1" y="91.2">R140</text>
<text x="145.1" y="93">10K/1%</text>
<text x="162.3" y="91.2">C138</text>
<text x="162.3" y="94.7">10uF</text>
<text x="167.6" y="91.2">C139</text>
<text x="167.6" y="94.7">10uF</text>
<text x="172.7" y="91.2">C140</text>
<text x="172.7" y="94.7">0.1uF</text>
<text x="177.9" y="91.2">C141</text>
<text x="177.9" y="94.7">0.1uF</text>
<text x="183.1" y="91.2">C142</text>
<text x="183.1" y="94.7">0.1uF</text>
<text x="188.3" y="91.2">C143</text>
<text x="188.3" y="94.7">0.1uF</text>
<text x="114" y="101.6">R141</text>
<text x="122.6" y="101.6">2.2K</text>
<text x="129.5" y="98.1">C144</text>
<text x="129.5" y="99.9">33nF</text>
<text x="129.5" y="129.2">C145</text>
<text x="134.7" y="129.2">0.01uF</text>
<text x="100.2" y="137.8">R142</text>
<text x="95" y="141.3">C146</text>
<text x="95" y="143">10uF</text>
<text x="100.2" y="139.6">47K</text>
<text x="114" y="139.6">U7</text>
<text x="143.4" y="149.9">R143</text>
<text x="146.8" y="144.8">L14</text>
<text x="152" y="149.9">26.1K/1%</text>
<text x="157.2" y="144.8">10uH</text>
<text x="219.4" y="144.8">LED5</text>
<text x="219.4" y="146.5">RED</text>
<text x="217.6" y="155.1">R136</text>
<text x="107.1" y="160.3">C153</text>
<text x="129.5" y="156.8">MP1482DS</text>
<text x="145.1" y="158.6">R144</text>
<text x="145.1" y="160.3">10K/1%</text>
<text x="162.3" y="160.3">C147</text>
<text x="167.6" y="160.3">C148</text>
<text x="172.7" y="160.3">C149</text>
<text x="177.9" y="160.3">C150</text>
<text x="183.1" y="160.3">C151</text>
<text x="188.3" y="160.3">C152</text>
<text x="217.6" y="156.8">220R</text>
<text x="107.1" y="162.1">0.1uF</text>
<text x="129.5" y="165.5">C154</text>
<text x="129.5" y="167.2">33nF</text>
<text x="162.3" y="163.7">10uF</text>
<text x="167.6" y="163.7">10uF</text>
<text x="172.7" y="163.7">0.1uF</text>
<text x="177.9" y="163.7">0.1uF</text>
<text x="183.1" y="163.7">0.1uF</text>
<text x="188.3" y="163.7">0.1uF</text>
<text x="114" y="169">R145</text>
<text x="122.6" y="169">2.2K</text>
</g>
<g font-size="1.3">
<text x="29" y="1.4">5</text>
<text x="83.6" y="1.4">4</text>
<text x="138.1" y="1.4">3</text>
<text x="192.7" y="1.4">2</text>
<text x="247.3" y="1.4">1</text>
<text x=".5" y="28.3">D</text>
<text x="275.1" y="28.3">D</text>
<text x=".5" y="79.2">C</text>
<text x="275.1" y="79.2">C</text>
<text x=".5" y="130.2">B</text>
<text x="275.1" y="130.2">B</text>
<text x=".5" y="181.1">A</text>
<text x="275.1" y="181.1">A</text>
<text x="29" y="206.9">5</text>
<text x="83.6" y="206.9">4</text>
<text x="138.1" y="206.9">3</text>
<text x="192.7" y="206.9">2</text>
<text x="247.3" y="206.9">1</text>
</g>
</svg>
